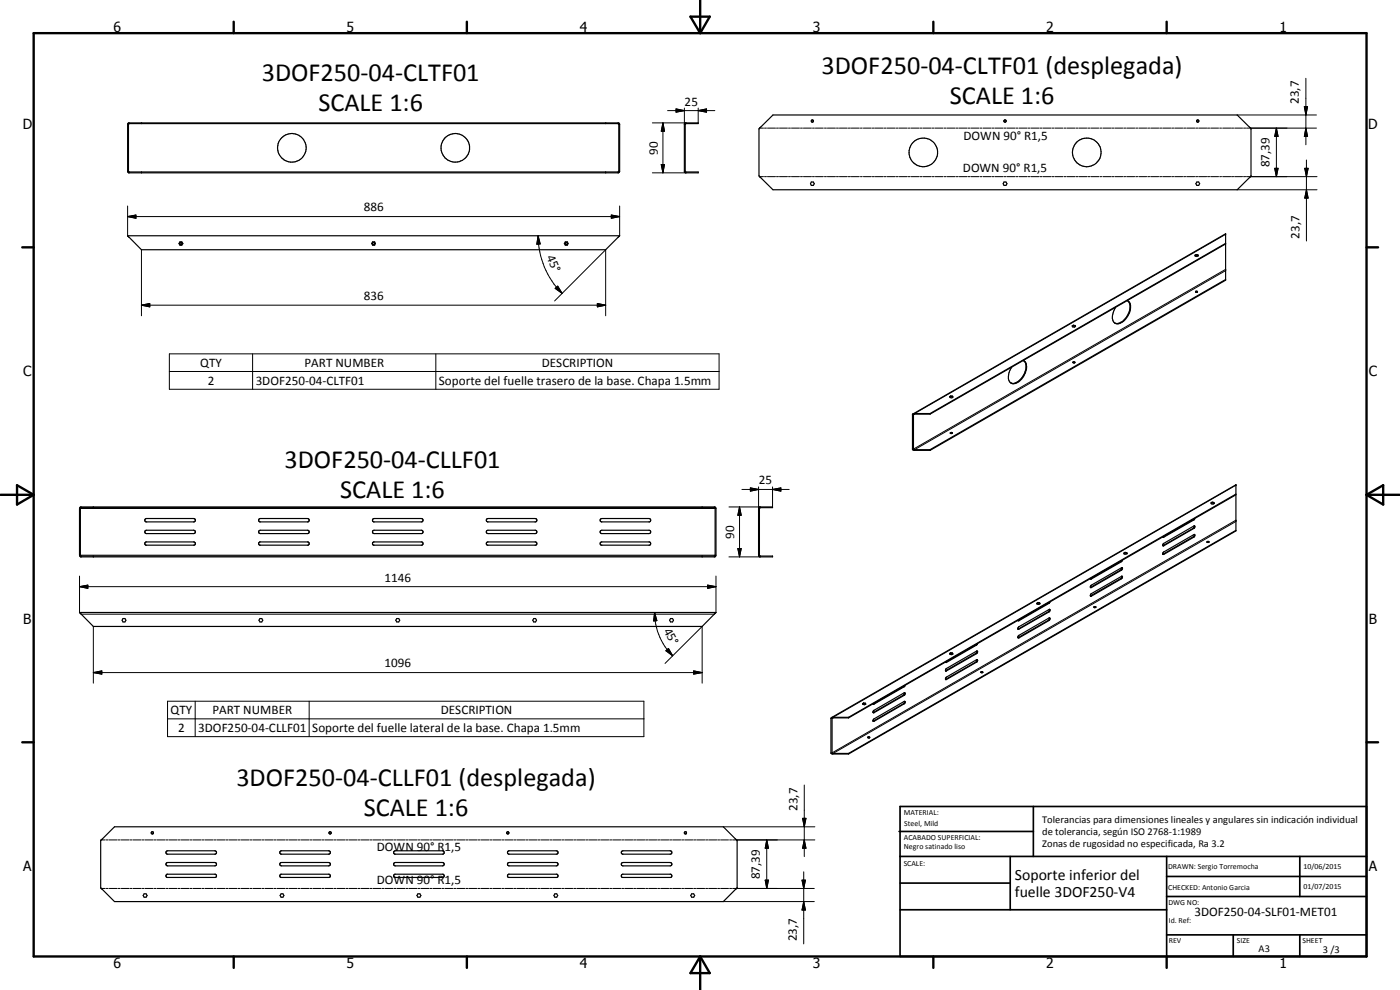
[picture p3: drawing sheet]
<svg xmlns="http://www.w3.org/2000/svg" width="420mm" height="297mm" viewBox="0 0 420 297" stroke-linecap="round" stroke-linejoin="round" font-family="sans-serif">
<g fill="none" stroke="#000" stroke-width=".35">
<path d="M38.4 37l147.2-.1 .4 .3v14.3l-.4 .4h-147l-.3-.4zM38.6 37.3l.2-.2h146.7l.2 .2v14.1l-.2 .2h-146.8zM42.4 36.9v.2M181.8 36.9v.2M205.4 37.1l.4-.2h3.7v.2h-3.6l-.3 .2v14.1l.2 .2h3.7v.3h-3.7l-.4-.4zM227.9 38.5l4.1-4h139.3l4.1 4.1v14.2l-4.1 4.1h-139.3l-4.2-4.2zM243.6 36.1h.4v.5h-.4zM42.4 51.6v.3M181.8 51.6v.3M243.5 54.6h.6l.3 .5-.3 .5h-.6l-.3-.5zM301.3 54.6h.6l.3 .5-.3 .5h-.6l-.2-.5zM359.2 54.6h.5l.3 .5-.3 .5h-.5l-.3-.5z"/>
<path d="M38.3 70.7v.1M38.3 70.8l4.1 4.1h139.4l4.2-4.1M38.3 70.7h147.7M54 72.6h.6l.3 .5-.3 .5h-.6l-.3-.5zM111.8 72.6h.6l.3 .5-.3 .5h-.6l-.3-.5zM169.7 72.6h.6l.2 .5-.2 .5h-.6l-.3-.5zM186 70.7v.1M359 76.4l-.4 .2 .1 .3 .5 .1 .4-.2-.1-.3M359 76.4l.5 .1M359 76.4v.2M359 76.6h.5M359 76.6l-.3 .2"/>
<path d="M359.5 76.5v.1M359.5 76.6v.2M367.8 73.2l-88.7 51M367.8 73l-88.7 51.1M322.1 97.6l-.3 .2 .1 .3 .5 .1 .4-.2M322.1 97.6l.6 .1M322.1 97.6v.2M322.1 97.8h.6M322.1 97.8l-.3 .2M322.7 97.7l.1 .3M322.7 97.7v.1M322.7 97.8v.2"/>
<path d="M334.8 92.2a3.9 3.9 0 0 0-.3 4.7l.2 .1M338.3 90.2a2.5 2.5 0 0 1 .7 3.4 4.4 4.4 0 0 1-4 3.5l-.4-.2M338.4 90.3a3.3 3.3 0 0 1 .1 4.1 3.9 3.9 0 0 1-3.7 2.6M358.8 87.6h.6M358.8 87.4l.6 .1-.5 .2zM367.8 83.9l-88.7 51M285.4 118.8l-.4 .2 .1 .3 .6 .1 .3-.3-.1-.2M285.4 118.8l.5 .1M285.4 118.8v.2M285.4 119h.5M285.4 119l-.3 .1M285.9 118.9v.1"/>
<path d="M285.9 119v.2M307.1 108.2l.2 .1M307.2 108.2a2.95 2.95 0 0 1 .4 3.9 4.1 4.1 0 0 1-3.8 3 2.19 2.19 0 0 1-1.1-2.8l.9-2.1M307.4 108.4a4.4 4.4 0 0 1-.9 5.2 3 3 0 0 1-3.2 1.3M322 108.8h.5M322 108.6l.6 .2-.4 .1zM274 124.2l-.2 .1v10.5l.7 .3h4.6M274 124.2l93.8-54.1v14l-88.7 51M279.1 124.1v.1M279.1 134.9v.2M279.1 124.2l-5 .2v10.4l5 .1M279.1 124.1l-5.1 .1"/>
<path d="M285.2 129.9a.28 .28 0 0 1 .3-.2 .28 .28 0 0 1 .2 .3M285.2 130h.1M285.2 129.9v.1M285.2 130h.5M285.7 130h-.4M23.9 152.3l.3-.2h190.3l.4 .5v14l-.4 .5h-190.3l-.3-.5zM24.2 152.4l190.2-.1 .2 .3v14l-.2 .2h-190.1l-.2-.2zM28 152.1v.2M43.5 159.3l.5-.2h14.1a.51 .51 0 0 1 .5 .5 .51 .51 0 0 1-.5 .5h-14.1l-.5-.2zM43.5 155.8l.5-.2h14.1a.52 .52 0 0 1 .5 .4 .52 .52 0 0 1-.3 .6h-14.5l-.3-.4zM77.7 159.3l.4-.2h14.2a.51 .51 0 0 1 .5 .5 .51 .51 0 0 1-.5 .5h-14.2l-.4-.2zM77.7 155.8l.4-.2h14.2l.4 .2 .1 .4-.3 .4h-14.6l-.3-.4z"/>
<path d="M111.8 155.8l.5-.2h14.1l.5 .2v.4l-.3 .4h-14.5l-.3-.4zM111.8 159.3l.5-.2h14.1a.51 .51 0 0 1 .6 .5 .51 .51 0 0 1-.6 .5h-14.1l-.5-.2zM146 159.3l.5-.2h14.1a.51 .51 0 0 1 .5 .5 .51 .51 0 0 1-.5 .5h-14.1l-.5-.2zM146 155.8l.5-.2h14.1l.5 .2v.4l-.3 .4h-14.5l-.3-.3zM180.2 159.3l.4-.2h14.2a.51 .51 0 0 1 .5 .5 .51 .51 0 0 1-.5 .5h-14.2l-.4-.2zM180.2 155.8l.4-.2h14.2l.4 .2 .1 .4-.3 .4h-14.5l-.3-.3zM210.7 152.1v.2M227.7 152.3l.3-.2h3.8v.2h-3.6l-.3 .3v14l.2 .2h3.7v.3h-3.8l-.3-.3zM228 152.5l-.1 .1M358.3 155.7l-9.2 5.4M358.4 157.8l-.3 .7-9.1 5.2M358.6 155.6l-.3 .4-9.2 5.1"/>
<path d="M363.8 150.7l-.4 .2 .1 .3 .6 .1 .3-.3-.1-.3M363.8 150.7h.5M363.8 150.7v.2M363.8 150.9h.5M363.8 150.9l-.3 .1M364.3 150.7v.2M364.3 150.9l.1 .2M370.9 148.5l-116.2 66.9M370.9 159.1l-116.2 67M370.9 148.3l-116.2 66.9M28 166.8v.3M43.5 162.9l.3-.3h14.5l.3 .6-.3 .4h-14.5l-.3-.2z"/>
<path d="M77.7 162.9l.2-.3h14.6l.3 .6-.3 .4h-14.6l-.2-.2zM111.8 162.9l.3-.3h14.5l.3 .6-.3 .4h-14.5l-.3-.2zM146.1 162.7l14.7-.1 .3 .6-.3 .4h-14.5l-.3-.4zM180.2 162.9l.3-.3h14.5l.3 .6-.3 .4h-14.5l-.3-.2zM210.7 166.8v.3M327.3 178.8h-.1M327.4 175.6l9.4-5.3-.2 .8-9.2 5.2-.2-.3zM336.7 172.9l-.3 .7-9.1 5.2M336.7 170.3l-.3 .7-9.2 5.2M336.8 172.9l-9.2 5.2-.3 .7M336.8 172.9l.1 .2-.3 .6-9 5.2-.3-.1M336.9 168.1l-.3 .4-9 5.2h-.4l9.4-5.5"/>
<path d="M337.6 165.7l-.3 .2 .1 .3 .9-.1-.2-.3M337.6 165.7l.5 .1M337.6 165.7v.2M337.6 165.9l.5 .1M337.6 165.9l-.3 .2M338.1 165.8v.2M338.1 166l.1 .1M349 166.3h.1M349.1 161.1h.1M349.1 166.2v.1M349.2 163.1l9.1-5.3a.36 .36 0 0 1 .3 .4 .36 .36 0 0 1-.3 .3l-9.2 5.3-.2-.3zM349.2 165.7l9.3-5.3 .1 .3-.3 .5-9.2 5.2-.2-.3z"/>
<path d="M358.4 160.4l-.3 .6-9 5.2M362.3 162.7h.5M362.8 162.6l-.3-.2-.3 .2 .6 .1M362.8 162.6h.1M362.8 162.6v.1M23.9 183.8h191l-4.2 4.2h-182.7zM36.9 185.6h.6l.3 .5-.3 .5h-.6l-.3-.5zM78 185.6h.6l.3 .5-.3 .5h-.6l-.3-.5zM119.1 185.6h.6l.3 .5-.3 .5h-.6l-.3-.5zM160.2 185.6h.5l.3 .5-.3 .5h-.5l-.3-.5zM201.2 185.6h.6l.3 .5-.3 .5h-.6l-.3-.5zM285.4 195.8v.2"/>
<path d="M285.4 195.8l-.4 .2 .1 .3 .5 .1 .4-.2-.2-.3M285.4 195.8l.4 .1M285.4 196l.4 .1M285.4 196l-.3 .2M285.8 195.9v.2M285.8 196.1l.1 .2M293.2 197.9l-.3 .7-9.2 5.2M293.2 197.9a.41 .41 0 0 1 .2 .4 .41 .41 0 0 1-.3 .4l-9.2 5.2M293.2 197.9l-9.2 5.3-.2 .7M293.2 195.3l-9.2 5.3-.3 .6M293.2 195.3l-.2 .7-9.3 5.3M293.2 195.3l.2 .3-.3 .5-9.2 5.2"/>
<path d="M293.4 193.1l-.3 .4-9.3 5.3 9.3-5.5M305.7 190.7l9.1-5.3 .3 .1-.3 .7-9 5.2-.3-.1zM311.5 180.8l-.4 .2 .2 .3 .5 .1 .3-.3-.1-.3M311.5 180.8h.5M311.5 180.8v.2M311.5 181h.5M311.5 181l-.3 .1M312 180.8v.2M312 181l.1 .2M314.9 180.8l-.2 .1M314.9 182.8l-.2 .7-9.2 5.3M314.9 185.4l-.2 .7-9.2 5.2"/>
<path d="M315 182.8l-9.2 5.2-.3 .8M315 182.8l.1 .1M315.1 182.9l-.3 .7-9.1 5.2h-.2M315.1 180.6l-.2 .4-9.1 5.2h-.3l.1-.1M328.3 182h.5a.27 .27 0 0 1-.1 .3 .27 .27 0 0 1-.4-.1zM328.3 182.2h.5M249.5 215.3l121.4-69.8v13.8l-116.2 66.9M249.5 215.3l-.1 .2v10.5l.4 .2h4.9M254.7 215.2l-5.2 .1M254.7 215.2v.2M254.7 215.4l-5 .1v10.5l5 .1M259.2 210.9l-.3 .2 .1 .3 .5 .1 .3-.3-.1-.2"/>
<path d="M259.2 210.9l.5 .1M259.2 210.9v.2M259.2 211.1l.5 .1M259.2 211.1l-.3 .1M259.7 211v.2M259.7 211.2l.1 .1M271.4 210.4l.2 .3-.3 .5-9.3 5.2M271.4 207.9a.44 .44 0 0 1 .2 .4 .44 .44 0 0 1-.3 .4l-9 5.1-.3-.1M271.4 207.9l-9.1 5.2-.3 .6M271.4 210.4l-9.1 5.3-.3 .7M271.5 207.9l-.3 .6-9.2 5.3M271.5 210.4l-.2 .7-9.3 5.3"/>
<path d="M271.6 205.7l-.3 .4-9.1 5.2-.2-.1 9.3-5.4M283.7 201.2l.2 .1M283.8 203.9h.1M283.9 203.9h.1M283.9 201.3h.1M294.3 201.7l.5-.2 .2 .2-.5 .1zM294.4 201.8h.5M254.7 226.1v.1M260.4 221.3l.1 .1M260.4 221.2v.1M260.4 221.2l.5-.1 .1 .3M260.5 221.4h.5"/>
<path d="M30.3 252.1l4.1-4h182.7l4.1 4.2v14l-4.1 4.2h-182.7l-4.2-4.2zM49.9 255.5l.4-.2h14.2a.52 .52 0 0 1 .5 .4 .52 .52 0 0 1-.4 .6h-14.5l-.3-.4zM50 258.9l14.5-.1a.51 .51 0 0 1 .5 .5 .51 .51 0 0 1-.5 .5h-14.2l-.4-.3zM84 255.5l.5-.2h14.1a.52 .52 0 0 1 .5 .4 .52 .52 0 0 1-.3 .6h-14.5l-.3-.4zM84.1 258.9l14.5-.1a.51 .51 0 0 1 .5 .5 .51 .51 0 0 1-.5 .5h-14.1l-.5-.3zM118.2 255.5l.4-.2h14.2l.5 .2v.4l-.3 .4h-14.6l-.3-.4zM118.3 258.9l14.5-.1a.51 .51 0 0 1 .5 .5 .51 .51 0 0 1-.5 .5h-14.2l-.4-.3zM152.2 249.6a.34 .34 0 0 1 .5 .2 .34 .34 0 0 1-.3 .4l-.3-.2zM152.3 259l.5-.2h14.2a.51 .51 0 0 1 .5 .5 .51 .51 0 0 1-.5 .5h-14.2l-.5-.3zM152.5 255.4l14.5-.1 .4 .2 .1 .4-.3 .4h-14.6l-.3-.4zM186.5 259l.5-.2h14.1a.51 .51 0 0 1 .5 .5 .51 .51 0 0 1-.5 .5h-14.1l-.5-.3zM186.5 255.5l.5-.2h14.1l.5 .2v.4l-.3 .4h-14.5l-.3-.3z"/>
<path d="M205.6 249.6a.34 .34 0 0 1 .4 .2 .34 .34 0 0 1-.2 .4 .34 .34 0 0 1-.4-.2zM43.3 268.2h.5l.3 .5-.3 .5h-.5l-.3-.5zM49.9 262.6l.2-.3h14.5l.4 .6-.4 .4h-14.5l-.2-.2zM84 262.6l.3-.3h14.5l.3 .6-.3 .4h-14.5l-.3-.2zM84.4 268.2h.5l.3 .5-.3 .5h-.5l-.3-.5zM118.2 262.6l.2-.3h14.6l.3 .6-.3 .4h-14.6l-.2-.2zM125.4 268.2h.6l.3 .5-.3 .5h-.6l-.3-.5zM152.6 262.3h14.6l.3 .6-.3 .4h-14.6l-.3-.4zM166.5 268.2h.6l.3 .5-.3 .5h-.6l-.3-.5zM186.6 262.4l14.7-.1 .3 .6-.3 .4h-14.5l-.3-.4zM207.6 268.2h.6l.3 .5-.3 .5h-.6l-.3-.5z"/>
<circle cx="301.6" cy="36.3" r=".34"/>
<circle cx="359.4" cy="36.3" r=".34"/>
<circle cx="87.6" cy="44.4" r="4.3"/>
<circle cx="136.6" cy="44.4" r="4.3"/>
<circle cx="277.1" cy="45.7" r="4.3"/>
<circle cx="326.2" cy="45.7" r="4.3"/>
<circle cx="54.3" cy="73.1" r=".33"/>
<circle cx="112.1" cy="73.1" r=".33"/>
<circle cx="170" cy="73.1" r=".32"/>
<circle cx="45.7" cy="249.9" r=".34"/>
<circle cx="99.1" cy="249.9" r=".34"/>
</g>
<g fill="none" stroke="#000" stroke-width=".3">
<path d="M195.8 36.9h10.1M199 36.9l.4 2.5h-1zM199 36.9v15M200.4 33.2h14.1M202.9 32.7l2.5 .5-2.5 .5zM205.4 32.4v4.9M209.5 33.2l2.5-.5v1zM209.5 32.4v4.5M227.9 38.4h1.2M229.4 38.4h.6M230.3 38.4h2.4M233 38.4h.6"/>
<path d="M233.9 38.4h2.4M236.6 38.4h.6M237.5 38.4h2.4M240.2 38.4h.6M241.1 38.4h2.4M243.8 38.4h.6M244.7 38.4h2.4M247.4 38.4h.6M248.3 38.4h2.4M251 38.4h.6M251.9 38.4h2.4M254.6 38.4h.6"/>
<path d="M255.5 38.4h2.4M258.2 38.4h.6M259.1 38.4h2.4M261.8 38.4h.6M262.7 38.4h2.4M265.4 38.4h.6M266.3 38.4h2.4M269 38.4h.6M269.9 38.4h2.4M272.6 38.4h.6M273.5 38.4h2.4M276.2 38.4h.6"/>
<path d="M277.1 38.4h2.4M279.8 38.4h.6M280.7 38.4h2.3M283.4 38.4h.6M284.3 38.4h2.4M287 38.4h.6M287.9 38.4h2.3M290.5 38.4h.7M291.5 38.4h2.3M294.2 38.4h.5M295.1 38.4h2.3M297.7 38.4h.7"/>
<path d="M298.7 38.4h2.3M301.3 38.4h.6M302.2 38.4h2.4M304.9 38.4h.6M305.8 38.4h2.4M308.5 38.4h.6M309.4 38.4h2.4M312.1 38.4h.6M313 38.4h2.4M315.7 38.4h.6M316.6 38.4h2.4M319.3 38.4h.6"/>
<path d="M320.2 38.4h2.4M322.9 38.4h.6M323.8 38.4h2.4M326.5 38.4h.6M327.4 38.4h2.4M330.1 38.4h.6M331 38.4h2.4M333.7 38.4h.6M334.6 38.4h2.4M337.3 38.4h.6M338.1 38.4h2.5M340.9 38.4h.5"/>
<path d="M341.8 38.4h2.4M344.5 38.4h.5M345.3 38.4h2.5M348.1 38.4h.5M348.9 38.4h2.5M351.7 38.4h.5M352.5 38.4h2.5M355.2 38.4h.6M356.1 38.4h2.5M358.8 38.4h.6M359.7 38.4h2.5M362.4 38.4h.6"/>
<path d="M363.3 38.4h2.4M366 38.4h.6M366.9 38.4h2.4M369.6 38.4h.6M370.5 38.4h2.4M371.3 34.5h23.8M373.2 38.4h.6M374.1 38.4h21M383.1 38.4l.5 2.5h-1zM383.1 38.4v14.6M391.4 32h1l-.5 2.5zM391.9 38.4l.5 2.5h-1z"/>
<path d="M391.9 23.5v19.9M195.8 51.9h10.1M198.4 49.4h1l-.4 2.5zM227.9 53h1.2M229.4 53h.6M230.3 53h2.4M233 53h.6M233.9 53h2.4M236.6 53h.6M237.5 53h2.4M240.2 53h.6M241.1 53h2.4"/>
<path d="M243.8 53h.6M244.7 53h2.4M247.4 53h.6M248.3 53h2.4M251 53h.6M251.9 53h2.4M254.6 53h.6M255.5 53h2.4M258.2 53h.6M259.1 53h2.4M261.8 53h.6M262.7 53h2.4"/>
<path d="M265.4 53h.6M266.3 53h2.4M269 53h.6M269.9 53h2.4M272.6 53h.6M273.5 53h2.4M276.2 53h.6M277.1 53h2.4M279.8 53h.6M280.7 53h2.3M283.4 53h.6M284.3 53h2.4"/>
<path d="M287 53h.6M287.9 53h2.3M290.5 53h.7M291.5 53h2.3M294.2 53h.5M295.1 53h2.3M297.7 53h.7M298.7 53h2.3M301.3 53h.6M302.2 53h2.4M304.9 53h.6M305.8 53h2.4"/>
<path d="M308.5 53h.6M309.4 53h2.4M312.1 53h.6M313 53h2.4M315.7 53h.6M316.6 53h2.4M319.3 53h.6M320.2 53h2.4M322.9 53h.6M323.8 53h2.4M326.5 53h.6M327.4 53h2.4"/>
<path d="M330.1 53h.6M331 53h2.4M333.7 53h.6M334.6 53h2.4M337.3 53h.6M338.1 53h2.5M340.9 53h.5M341.8 53h2.4M344.5 53h.5M345.3 53h2.5M348.1 53h.5M348.9 53h2.5"/>
<path d="M351.7 53h.5M352.5 53h2.5M355.2 53h.6M356.1 53h2.5M358.8 53h.6M359.7 53h2.5M362.4 53h.6M363.3 53h2.4M366 53h.6M366.9 53h2.4M369.6 53h.6M370.5 53h2.4"/>
<path d="M371.3 56.9h24M373.2 53h.6M374.1 53h21.2M382.6 50.5h1l-.5 2.5zM391.6 50.5h1l-.5 2.5zM392.1 56.9l.5 2.5h-1zM392.1 48v24.3M38.3 65l2.5-.5v1zM38.3 65h147.7M38.3 61.8v8.9M42.4 74.9v19.8M161.5 70.7l.6 2.5-1 .1z"/>
<path d="M161.5 70.7a24.2 24.2 0 0 0 7.2 17.3M183.5 64.5l2.5 .5-2.5 .5zM186 61.8v8.9M367.8 70.3l-93.3 53.8M42.4 91.6l2.5-.5v1zM42.4 91.6h139.4M166.4 90.3l15.4-15.4v19.8M166.6 86.5l.8-.6 1.3 2.1zM179.3 91.1l2.5 .5-2.5 .5zM367.8 80.8l-93.7 53.9M367.8 81.2l-93.3 53.7M50.8 106.2h165v10.6h-165z"/>
<path d="M50.8 111.5h165M75.8 106.2v10.6M130.8 106.2v10.6M274.5 124.2l-.4 .3M24.1 152.6h190.5M218.8 152.1h9.4M221.9 152.1l.6 2.5h-1.1zM221.9 152.1v15M222.7 146.9h14.1M225.2 146.4l2.5 .5-2.5 .5zM227.7 146.1v6.5M231.8 146.9l2.5-.5v1z"/>
<path d="M231.8 146.1v6M358.1 158.5h.2M358.1 155.9l.2 .1M370.9 145.6l-120.9 69.6M370.9 156.5l-120.9 69.6M370.9 156.1l-121.2 69.8M23.9 176l2.5-.4v.9zM23.9 176h191M23.9 172.8v11M24.1 166.6h190.5M212.4 175.6l2.5 .4-2.5 .5zM214.9 172.8v11"/>
<path d="M218.8 167.1h9.4M221.4 164.6h1.1l-.6 2.5zM327.4 173.6l.2 .1M327.4 178.7l.2 .2M327.4 176.2l.2 .1M336.4 168.4l.2 .1M336.4 173.6l.2 .1M336.4 171l.2 .1M349.1 163.7h.2M349.1 166.2l.2 .1M349.1 161.1l.2 .1M358.1 161l.2 .2"/>
<path d="M24.4 184.3h190M28 188v17M196.5 183.8l.6 2.4-.9 .1zM196.5 183.8a18.1 18.1 0 0 0 5.4 13M199.6 199.1l11.1-11.1v17M199.8 195.2l.8-.6 1.3 2.2zM283.9 198.6l.1 .2M292.9 193.5h.2M292.9 198.6l.2 .1M292.9 196l.2 .1M305.6 188.7l.2 .1M305.6 191.3l.2 .1"/>
<path d="M305.6 186.1l.2 .1M314.7 183.5l.1 .1M314.7 186.1l.1 .1M314.7 180.9l.1 .1M28 201.8l2.6-.5v1zM28 201.8h182.7M50.3 210.4h142.9v10.6h-142.9zM50.3 215.7h142.9M58.6 210.4v10.6M92.8 210.4v10.6M208.2 201.3l2.5 .5-2.5 .5zM250 215.4l-.3 .2"/>
<path d="M262.2 213.7l.1 .1M262.2 216.3l.1 .1M262.2 211.2h.1M271.2 208.5l.1 .2M271.2 211.1l.1 .1M271.2 206l.1 .1M283.9 203.8l.1 .1M283.9 201.2l.1 .1M241.4 235.5v21.5M30.4 252h1.2M31.9 252h.6M32.8 252h2.4"/>
<path d="M35.5 252h.6M36.4 252h2.4M39.1 252h.6M40 252h2.4M42.7 252h.6M43.5 252h2.5M46.3 252h.6M47.1 252h2.5M49.9 252h.5M50.7 252h2.5M53.5 252h.5M54.3 252h2.5"/>
<path d="M57.1 252h.5M57.9 252h2.5M60.7 252h.5M61.5 252h2.5M64.3 252h.5M65.1 252h2.5M67.8 252h.6M68.7 252h2.5M71.4 252h.6M72.3 252h2.4M75 252h.6M75.9 252h2.4"/>
<path d="M78.6 252h.6M79.5 252h2.4M82.2 252h.6M83.1 252h2.4M85.8 252h.6M86.7 252h2.4M89.4 252h.6M90.3 252h2.4M93 252h.6M93.9 252h2.4M96.6 252h.6M97.5 252h2.4"/>
<path d="M100.2 252h.6M101.1 252h2.4M103.8 252h.6M104.7 252h2.4M107.4 252h.6M108.3 252h2.4M111 252h.6M111.9 252h2.4M114.6 252h.6M115.5 252h2.4M118.2 252h.6M119.1 252h2.4"/>
<path d="M121.8 252h.6M122.7 252h2.4M125.4 252h.6M126.3 252h2.4M129 252h.6M129.9 252h2.4M132.6 252h.6M133.5 252h2.4M136.2 252h.6M137.1 252h2.4M139.8 252h.6M140.7 252h2.4"/>
<path d="M143.4 252h.6M144.3 252h2.4M147 252h.6M147.9 252h2.4M150.6 252h.6M151.5 252h2.4M154.2 252h.6M155.1 252h2.4M157.8 252h.6M158.7 252h2.4M161.4 252h.6M162.3 252h2.4"/>
<path d="M165 252h.6M165.9 252h2.4M168.6 252h.6M169.5 252h2.4M172.2 252h.6M173.1 252h2.4M175.8 252h.6M176.7 252h2.4M179.4 252h.6M180.3 252h2.4M183 252h.6M183.9 252h2.4"/>
<path d="M186.6 252h.6M187.5 252h2.4M190.2 252h.6M191.1 252h2.4M193.8 252h.6M194.7 252h2.4M197.4 252h.6M198.3 252h2.4M201 252h.6M201.9 252h2.4M204.6 252h.6M205.5 252h2.4"/>
<path d="M208.2 252h.6M209.1 252h2.4M211.8 252h.6M212.7 252h2.4M215.4 252h.6M216.3 252h2.3M217.1 248.1h27.4M219 252h.6M219.9 252h24.6M230.1 252l.5 2.5h-1zM230.1 252v14.6M240.9 245.5h1l-.5 2.6z"/>
<path d="M241.4 252l.5 2.5h-1zM30.4 266.6h1.2M31.9 266.6h.6M32.8 266.6h2.4M35.5 266.6h.6M36.4 266.6h2.4M39.1 266.6h.6M40 266.6h2.4M42.7 266.6h.6M43.5 266.6h2.5M46.3 266.6h.6M47.1 266.6h2.5"/>
<path d="M49.9 266.6h.5M50.7 266.6h2.5M53.5 266.6h.5M54.3 266.6h2.5M57.1 266.6h.5M57.9 266.6h2.5M60.7 266.6h.5M61.5 266.6h2.5M64.3 266.6h.5M65.1 266.6h2.5M67.8 266.6h.6M68.7 266.6h2.5"/>
<path d="M71.4 266.6h.6M72.3 266.6h2.4M75 266.6h.6M75.9 266.6h2.4M78.6 266.6h.6M79.5 266.6h2.4M82.2 266.6h.6M83.1 266.6h2.4M85.8 266.6h.6M86.7 266.6h2.4M89.4 266.6h.6M90.3 266.6h2.4"/>
<path d="M93 266.6h.6M93.9 266.6h2.4M96.6 266.6h.6M97.5 266.6h2.4M100.2 266.6h.6M101.1 266.6h2.4M103.8 266.6h.6M104.7 266.6h2.4M107.4 266.6h.6M108.3 266.6h2.4M111 266.6h.6M111.9 266.6h2.4"/>
<path d="M114.6 266.6h.6M115.5 266.6h2.4M118.2 266.6h.6M119.1 266.6h2.4M121.8 266.6h.6M122.7 266.6h2.4M125.4 266.6h.6M126.3 266.6h2.4M129 266.6h.6M129.9 266.6h2.4M132.6 266.6h.6M133.5 266.6h2.4"/>
<path d="M136.2 266.6h.6M137.1 266.6h2.4M139.8 266.6h.6M140.7 266.6h2.4M143.4 266.6h.6M144.3 266.6h2.4M147 266.6h.6M147.9 266.6h2.4M150.6 266.6h.6M151.5 266.6h2.4M154.2 266.6h.6M155.1 266.6h2.4"/>
<path d="M157.8 266.6h.6M158.7 266.6h2.4M161.4 266.6h.6M162.3 266.6h2.4M165 266.6h.6M165.9 266.6h2.4M168.6 266.6h.6M169.5 266.6h2.4M172.2 266.6h.6M173.1 266.6h2.4M175.8 266.6h.6M176.7 266.6h2.4"/>
<path d="M179.4 266.6h.6M180.3 266.6h2.4M183 266.6h.6M183.9 266.6h2.4M186.6 266.6h.6M187.5 266.6h2.4M190.2 266.6h.6M191.1 266.6h2.4M193.8 266.6h.6M194.7 266.6h2.4M197.4 266.6h.6M198.3 266.6h2.4"/>
<path d="M201 266.6h.6M201.9 266.6h2.4M204.6 266.6h.6M205.5 266.6h2.4M208.2 266.6h.6M209.1 266.6h2.4M211.8 266.6h.6M212.7 266.6h2.4M215.4 266.6h.6M216.3 266.6h2.3M217.1 270.5h27.3M219 266.6h.6"/>
<path d="M219.9 266.6h24.5M229.6 264.1h1l-.5 2.5zM240.7 264.1h1l-.5 2.5zM241.2 270.5l.5 2.5h-1zM241.2 261.6v21.6"/>
</g>
<circle cx="370.9" cy="145.5" r=".18" fill="#000"/>
<g fill="none" stroke="#000" stroke-width=".71">
<path d="M10.1 9.9h400v277.1h-400zM70.1 6.5v3.4M140.1 6.5v3.4M207.2 5h5.8l-2.9 4.9zM210.1 0v9.9M280.1 6.5v3.4M350.1 6.5v3.4M6.7 74.2h3.4M410.1 74.2h3.5M.1 148.5h10M5.1 145.6l5 2.9-5 2.9zM410.1 148.5h10"/>
<path d="M410.1 148.5l5-2.9v5.8zM6.7 222.7h3.4M410.1 222.7h3.5M70.1 287v3.4M140.1 287v3.4M210.1 287v10M210.1 287l2.9 5h-5.8zM280.1 287v3.4M350.1 287v3.4"/>
</g>
<g fill="none" stroke="#000" stroke-width=".51">
<path d="M269.8 249.5h40.3M270.1 242h140v45h-140zM270.1 257h140M303.2 257v16M310.1 242v15M350.1 257v30M390.1 257v12M270.1 265h33.1M270.1 273h80M350.1 269h60M350.1 263h60M350.1 280.5h60"/>
<path d="M370.1 280.5v6.5M390.1 280.5v6.5"/>
</g>
<g fill="#000">
<path d="M199 36.9l.4 2.5h-1zM202.9 32.7l2.5 .5-2.5 .5zM209.5 33.2l2.5-.5v1zM391.4 32h1l-.5 2.5zM198.4 49.4h1l-.4 2.5zM382.6 50.5h1l-.5 2.5zM383.1 38.4l.5 2.5h-1zM391.6 50.5h1l-.5 2.5zM391.9 38.4l.5 2.5h-1zM392.1 56.9l.5 2.5h-1zM38.3 65l2.5-.5v1zM161.5 70.7l.6 2.5-1 .1z"/>
<path d="M183.5 64.5l2.5 .5-2.5 .5zM42.4 91.6l2.5-.5v1zM166.6 86.5l.8-.6 1.3 2.1zM179.3 91.1l2.5 .5-2.5 .5zM221.9 152.1l.6 2.5h-1.1zM225.2 146.4l2.5 .5-2.5 .5zM231.8 146.9l2.5-.5v1zM23.9 176l2.5-.4v.9zM212.4 175.6l2.5 .4-2.5 .5zM221.4 164.6h1.1l-.6 2.5zM196.5 183.8l.6 2.4-.9 .1zM199.8 195.2l.8-.6 1.3 2.2z"/>
<path d="M28 201.8l2.6-.5v1zM208.2 201.3l2.5 .5-2.5 .5zM230.1 252l.5 2.5h-1zM240.9 245.5h1l-.5 2.6zM241.4 252l.5 2.5h-1zM229.6 264.1h1l-.5 2.5zM240.7 264.1h1l-.5 2.5zM241.2 270.5l.5 2.5h-1z"/>
</g>
<g font-size="7.9">
<text x="246.6" y="22.3">3DOF250-04-CLTF01 (desplegada)</text>
<text x="78.6" y="24.3">3DOF250-04-CLTF01</text>
<text x="95.6" y="33.3">SCALE 1:6</text>
<text x="285.1" y="31.3">SCALE 1:6</text>
<text x="85.4" y="140.5">3DOF250-04-CLLF01</text>
<text x="102.1" y="149.5">SCALE 1:6</text>
<text x="70.9" y="235.8">3DOF250-04-CLLF01 (desplegada)</text>
<text x="109.2" y="244.8">SCALE 1:6</text>
</g>
<g font-size="4.7">
<text x="304.6" y="263.9">Soporte inferior del</text>
<text x="304.6" y="269.3">fuelle 3DOF250-V4</text>
</g>
<g font-size="4.2">
<text x="34" y="9.6">6</text>
<text x="104" y="9.6">5</text>
<text x="174" y="9.6">4</text>
<text x="244" y="9.6">3</text>
<text x="314" y="9.6">2</text>
<text x="384" y="9.6">1</text>
<text x="6.8" y="38.7">D</text>
<text x="410.6" y="38.7">D</text>
<text x="7" y="112.9">C</text>
<text x="410.8" y="112.9">C</text>
<text x="7" y="187.1">B</text>
<text x="410.8" y="187.1">B</text>
<text x="7" y="261.4">A</text>
<text x="410.8" y="261.4">A</text>
<text x="34" y="290.4">6</text>
<text x="104" y="290.4">5</text>
<text x="174" y="290.4">4</text>
<text x="244" y="290.4">3</text>
<text x="314" y="290.4">2</text>
<text x="384" y="290.4">1</text>
</g>
<g font-size="3.9">
<text x="205.5" y="31.7">25</text>
<text x="389.8" y="31.2" transform="rotate(-90 389.8 31.2)">23,7</text>
<text x="289.2" y="41.9">DOWN 90° R1,5</text>
<text x="197.4" y="46.4" transform="rotate(-90 197.4 46.4)">90</text>
<text x="289" y="51.7">DOWN 90° R1,5</text>
<text x="381" y="50.2" transform="rotate(-90 381 50.2)">87,39</text>
<text x="109.2" y="63.5">886</text>
<text x="390" y="71.6" transform="rotate(-90 390 71.6)">23,7</text>
<text x="164" y="77" transform="rotate(68 164 77)">45°</text>
<text x="109.2" y="90">836</text>
<text x="60.1" y="110.1">QTY</text>
<text x="91.4" y="110.1">PART NUMBER</text>
<text x="162.6" y="110.1">DESCRIPTION</text>
<text x="62.3" y="115.4">2</text>
<text x="76.7" y="115.4">3DOF250-04-CLTF01</text>
<text x="131.7" y="115.5">Soporte del fuelle trasero de la base. Chapa 1.5mm</text>
<text x="227.8" y="145.3">25</text>
<text x="220.4" y="161.6" transform="rotate(-90 220.4 161.6)">90</text>
<text x="115.4" y="174.5">1146</text>
<text x="199.1" y="189.2" transform="rotate(62 199.1 189.2)">45°</text>
<text x="115.4" y="200.2">1096</text>
<text x="51.2" y="214.3">QTY</text>
<text x="63.7" y="214.3">PART NUMBER</text>
<text x="132.3" y="214.3">DESCRIPTION</text>
<text x="53.5" y="219.6">2</text>
<text x="59.5" y="219.6">3DOF250-04-CLLF01</text>
<text x="93.7" y="219.7">Soporte del fuelle lateral de la base. Chapa 1.5mm</text>
<text x="239.3" y="243.3" transform="rotate(-90 239.3 243.3)">23,7</text>
<text x="113.1" y="255.4">DOWN 90° R1,5</text>
<text x="228" y="263.8" transform="rotate(-90 228 263.8)">87,39</text>
<text x="113.1" y="265.3">DOWN 90° R1,5</text>
<text x="358.5" y="275">3DOF250-04-SLF01-MET01</text>
<text x="239.1" y="282.4" transform="rotate(-90 239.1 282.4)">23,7</text>
</g>
<g font-size="3.1">
<text x="312.7" y="246.8">Tolerancias para dimensiones lineales y angulares sin indicación individual</text>
<text x="312.7" y="250.4">de tolerancia, según ISO 2768-1:1989</text>
<text x="312.7" y="254">Zonas de rugosidad no especificada, Ra 3.2</text>
<text x="377.7" y="285.6">A3</text>
<text x="397" y="285.9">3 /3</text>
</g>
<g font-size="2.4">
<text x="271.2" y="244.4">MATERIAL:</text>
<text x="271.3" y="252">ACABADO SUPERFICIAL:</text>
<text x="271.4" y="247.9">Steel, Mild</text>
<text x="271.3" y="254.6">Negro satinado liso</text>
<text x="271.2" y="259.7">SCALE:</text>
<text x="350.6" y="260.8">DRAWN: Sergio Torremocha</text>
<text x="391.2" y="260.6">10/06/2015</text>
<text x="350.6" y="267">CHECKED: Antonio Garcia</text>
<text x="391.2" y="266.7">01/07/2015</text>
<text x="350.6" y="271.4">DWG NO:</text>
<text x="350.8" y="276.9">Id. Ref:</text>
<text x="350.8" y="282.8">REV</text>
<text x="371.2" y="282.9">SIZE</text>
<text x="390.9" y="282.9">SHEET</text>
</g>
</svg>
